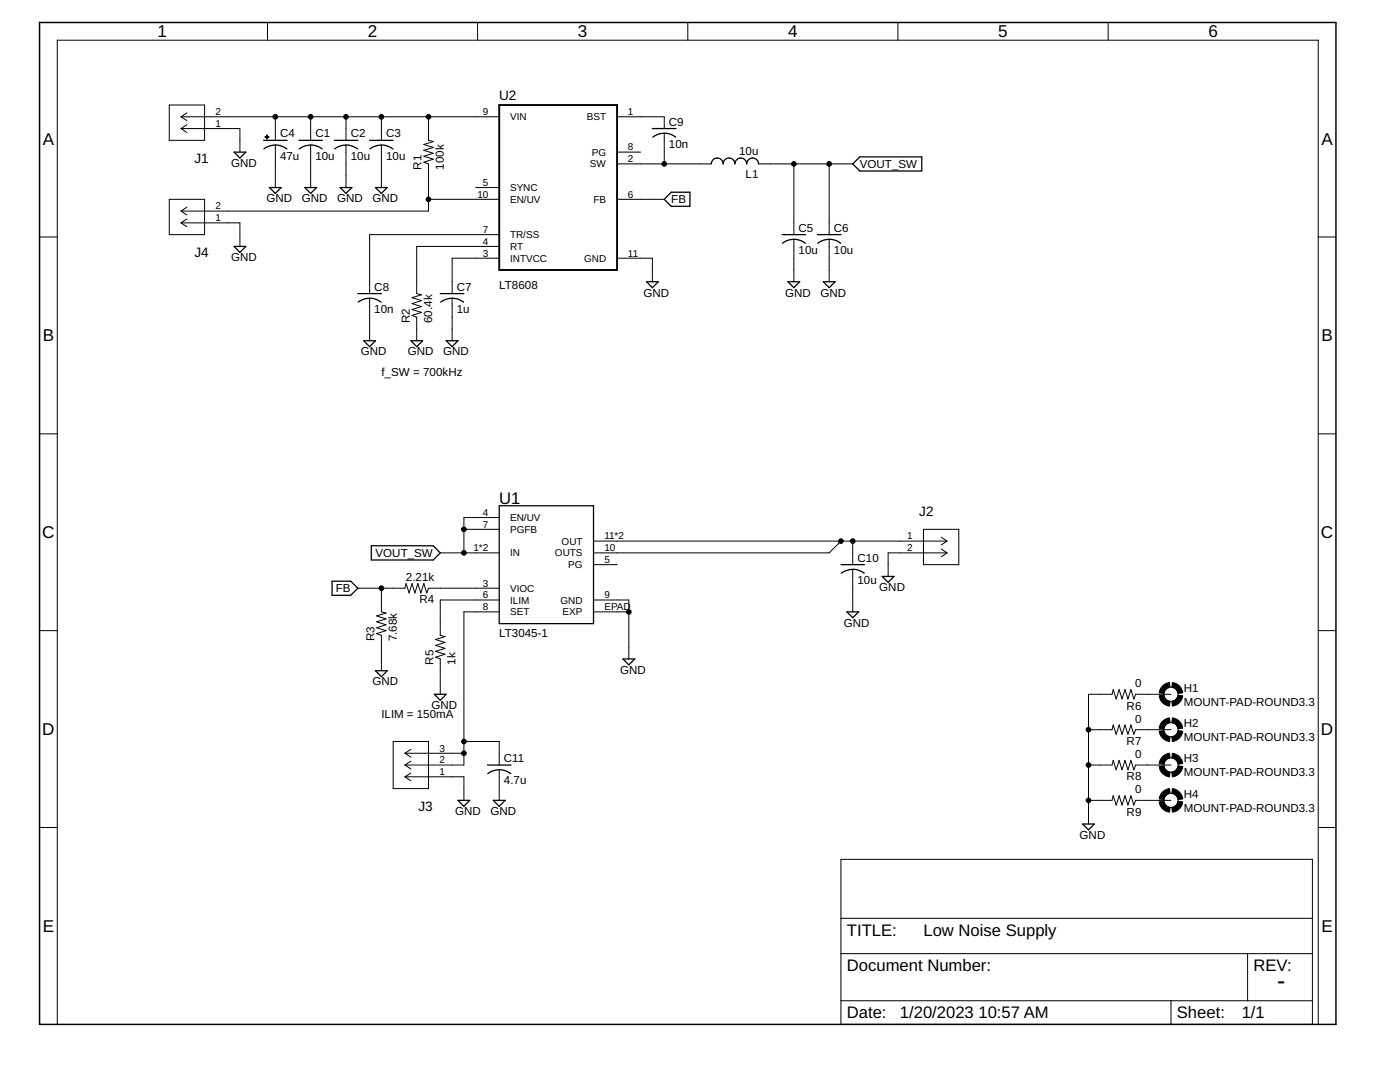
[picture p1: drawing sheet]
<svg xmlns="http://www.w3.org/2000/svg" width="279mm" height="216mm" viewBox="0 0 279 216" stroke-linecap="round" stroke-linejoin="round" font-family="sans-serif">
<g fill="none" stroke="#000" stroke-width=".25">
<path d="M46.7 30.4h2.4l-1.2 1.1zM52.6 28h4.7M52.7 29.7a3.8 3.8 0 0 1 4.6 0M53.8 37.4h2.3l-1.2 1.2zM59.6 28h4.7M59.7 29.7a3.8 3.8 0 0 1 4.6 0M60.8 37.4h2.4l-1.2 1.2zM66.7 28h4.7M66.8 29.7a3.7 3.7 0 0 1 4.6 0M67.9 37.4h2.3l-1.2 1.2zM73.8 28h4.7M73.8 29.7a3.8 3.8 0 0 1 4.6 0"/>
<path d="M74.9 37.4h2.4l-1.2 1.2zM130.2 25.7h4.7M130.3 27.4a3.7 3.7 0 0 1 4.6 0M134 38.4h3.7v2.8h-3.7l-1.4-1.4zM142 32.7a1.17 1.17 0 0 1 1.1-1.2 1.17 1.17 0 0 1 1.2 1.2 1.17 1.17 0 0 1 1.2-1.2 1.17 1.17 0 0 1 1.2 1.2 1.17 1.17 0 0 1 1.1-1.2 1.17 1.17 0 0 1 1.2 1.2 1.17 1.17 0 0 1 1.2-1.2 1.17 1.17 0 0 1 1.2 1.2M170.2 32.7l1.4-1.4h12.4v2.8h-12.4zM46.7 49.2h2.4l-1.2 1.2zM71.4 58.6h4.7M87.9 58.6h4.7M129 56.2h2.4l-1.2 1.2zM156.1 46.8h4.7M156.1 48.5a3.8 3.8 0 0 1 4.6 0"/>
<path d="M157.2 56.2h2.4l-1.2 1.2zM163.1 46.8h4.7M163.2 48.5a3.8 3.8 0 0 1 4.6 0M164.3 56.2h2.4l-1.2 1.2zM71.5 60.3a3.7 3.7 0 0 1 4.6 0M72.6 68h2.3l-1.1 1.2zM82 68h2.3l-1.1 1.2zM87.9 60.3a3.7 3.7 0 0 1 4.6 0M89 68h2.4l-1.2 1.2zM66.3 116h3.7l1.4 1.4-1.4 1.4h-3.7zM74.1 108.9h12.4l1.4 1.4-1.4 1.4h-12.4zM99.6 100.9h18.8v23.5h-18.8z"/>
<path d="M167.8 112.7h4.8M167.9 114.4a3.7 3.7 0 0 1 4.6 0M176.1 115h2.3l-1.2 1.2zM74.9 133.8h2.4l-1.2 1.2zM86.7 138.5h2.3l-1.1 1.2zM124.3 131.5h2.4l-1.2 1.2zM169 122.1h2.4l-1.2 1.2zM91.4 159.7h2.3l-1.1 1.2zM97.3 152.7h4.7M98.4 159.7h2.4l-1.2 1.2zM99.6 153.6l1 .1 1.3 .7M99.6 153.6l-1.4 .3-.9 .5"/>
<path d="M216 164.4h2.4l-1.2 1.2z"/>
</g>
<g fill="none" stroke="#000" stroke-width=".2">
<path d="M53.4 4.5v3.5M95.3 4.5v3.5M137.3 4.5v3.5M179.2 4.5v3.5M221.1 4.5v3.5M33.8 39.8h7v7h-7zM33.8 21h7v7h-7zM36.1 23.3h63.5M36.1 25.7h11.8v4.7M36.1 25.7l1.2 .7M36.1 23.3l1.2 .8M37.3 24.9l-1.2 .8"/>
<path d="M37.3 22.5l-1.2 .8M54.9 23.3v4.7M54.9 28.9v8.5M62 23.3v4.7M62 28.9v8.5M69 23.3v4.7M69 28.9v8.5M76.1 23.3v4.7M76.1 28.9v8.5M85.5 39.8h14.1M85.5 23.3v4.7l1 .2-1.9 .6 1.9 .6-1.9 .6 1.9 .6-1.9 .6 1.9 .6-1.9 .6 .9 .3v9.4h-49.4M94.9 37.4h4.7"/>
<path d="M123.1 39.8h9.5M123.1 23.3h9.5v2.4M123.1 30.4h4.7M123.1 32.7h18.9M132.6 26.6v6.1M151.4 32.7h18.8M158.4 32.7v14.1M165.5 32.7v14.1M7.9 47.3h3.5M36.1 44.5h11.8v4.7M36.1 44.5l1.2 .8M36.1 42.1l1.2 .8"/>
<path d="M37.3 43.7l-1.2 .8M37.3 41.3l-1.2 .8M73.8 59.5v8.5M90.2 59.5v8.5M99.6 49.2h-16.4v9.4l.9 .2-1.9 .6 1.9 .6-1.9 .6 1.9 .6-1.9 .6 1.9 .5-1.9 .6 1 .4v4.7M99.6 46.8h-25.8v11.8M99.6 51.5h-9.4v7.1M123.1 51.5h7.1v4.7M158.4 47.8v8.4M165.5 47.8v8.4M263.1 47.3h3.5M7.9 86.6h3.5"/>
<path d="M263.1 86.6h3.5M71.4 117.4h9.4l.2-1 .6 1.9 .6-1.9 .6 1.9 .6-1.9 .6 1.9 .6-1.9 .6 1.9 .3-.9h14.1M76.1 117.4v4.7l.9 .2-1.8 .6 1.8 .6-1.8 .6 1.8 .6-1.8 .6 1.8 .5-1.8 .6 .9 .4v7M87.9 110.3h11.7M92.6 105.6h7M99.6 103.3h-7v7M99.6 119.7h-11.7v7.1l.9 .2-1.9 .6 1.9 .6-1.9 .6 1.9 .6-1.9 .6 1.9 .6-1.9 .5 1 .4v7M118.4 112.7h4.7M118.4 119.7h7.1v11.8M118.4 108h70.6M167.8 108l-2.3 2.3h-47.1M170.2 108v4.7"/>
<path d="M170.2 113.6v8.5M184.3 105.6h7v7.1h-7zM187.8 107.2l1.2 .8M187.8 109.5l1.2 .8M189 110.3h-11.8v4.7M189 108l-1.2 .8M189 110.3l-1.2 .8M7.9 125.8h3.5M99.6 122.1h-7v30.6h-11.8M118.4 122.1h7.1M233.7 138.5h-7.1l-.3 1-.6-1.9-.6 1.9-.6-1.9-.6 1.9-.5-1.9-.6 1.9-.6-1.9-.3 .9h-4.7v25.9M263.1 125.8h3.5"/>
<path d="M78.5 148h7v9.4h-7zM80.8 155h11.8v4.7M80.8 150.3h11.8M80.8 155l1.2 .8M80.8 152.7l1.2 .7M80.8 150.3l1.2 .8M82 154.2l-1.2 .8M82 151.9l-1.2 .8M82 149.5l-1.2 .8M92.6 148h7v4.7M99.6 153.6v6.1M217.2 152.7h4.7l.3-1 .6 1.9 .6-1.9 .5 1.9 .6-1.9 .6 1.9 .6-1.9 .6 1.9 .3-.9h7.1"/>
<path d="M217.2 145.6h4.7l.3-.9 .6 1.8 .6-1.8 .5 1.8 .6-1.8 .6 1.8 .6-1.8 .6 1.8 .3-.9h7.1M217.2 159.7h4.7l.3-.9 .6 1.9 .6-1.9 .5 1.9 .6-1.9 .6 1.9 .6-1.9 .6 1.9 .3-1h7.1M7.9 165.1h3.5M167.8 171.5h94.1v32.9h-94.1zM263.1 165.1h3.5M167.8 190.3h94.1M167.8 199.7h94.1M167.8 183.2h94.1M233.7 199.7v4.7M249 190.3v9.4M11.4 204.4v-196.4h251.7v196.4"/>
<circle cx="233.7" cy="138.5" r="1.42"/>
<circle cx="233.7" cy="159.7" r="1.42"/>
<circle cx="233.7" cy="152.7" r="1.42"/>
<circle cx="233.7" cy="145.6" r="1.42"/>
</g>
<path d="M99.6 21h23.5v32.9h-23.5z" fill="none" stroke="#000" stroke-width=".38"/>
<path d="M52.9 27.3h.8v.1h-.8zM53.2 26.9h.1v.8h-.1z" fill="#000" stroke="#000" stroke-width=".2"/>
<g fill="#000" stroke="#000" stroke-width=".2">
<path d="M231.4 138.8l.9-.1 .4 .9 .8 .4-.1 .9a2.3 2.3 0 0 1-2-2.1z" fill-rule="evenodd"/>
<path d="M231.9 137l.6-.5 .9-.3 .1 .9-.8 .4-.4 .9-.9-.1 .1-.6z" fill-rule="evenodd"/>
<path d="M233.9 140l.8-.4 .4-.9 .9 .1a2.3 2.3 0 0 1-2 2.1z" fill-rule="evenodd"/>
<path d="M234 136.2a2.35 2.35 0 0 1 2 2.1l-.9 .1-.4-.9-.8-.4z" fill-rule="evenodd"/>
<path d="M231.4 145.9l.9-.1 .4 .8 .8 .4-.1 1a2.35 2.35 0 0 1-2-2.1z" fill-rule="evenodd"/>
<path d="M231.4 153l.9-.2 .4 .9 .8 .4-.1 .9a2.3 2.3 0 0 1-2-2z" fill-rule="evenodd"/>
<path d="M231.4 160l.9-.1 .4 .8 .8 .4-.1 1a2.3 2.3 0 0 1-2-2.1z" fill-rule="evenodd"/>
<path d="M231.9 144.1l.6-.5 .9-.3 .1 .9-.8 .4-.4 .8-.9-.1 .1-.6z" fill-rule="evenodd"/>
<path d="M232.2 150.8l1.2-.5 .1 .9-.8 .4-.4 .9-.9-.1 .2-1z" fill-rule="evenodd"/>
<path d="M231.9 158.2l.6-.5 .9-.3 .1 .9-.8 .4-.4 .8-.9-.1 .1-.5z" fill-rule="evenodd"/>
<path d="M235.1 145.8l.9 .1a2.35 2.35 0 0 1-2 2.1l-.1-1 .8-.4z" fill-rule="evenodd"/>
<path d="M235.1 152.8l.9 .2a2.3 2.3 0 0 1-2 2l-.1-.9 .8-.4z" fill-rule="evenodd"/>
<path d="M234 143.3a2.3 2.3 0 0 1 2 2l-.9 .1-.4-.8-.8-.4z" fill-rule="evenodd"/>
<path d="M234 150.3a2.3 2.3 0 0 1 2 2.1l-.9 .1-.4-.9-.8-.4z" fill-rule="evenodd"/>
<path d="M234 157.4a2.35 2.35 0 0 1 2 2l-.9 .1-.4-.8-.8-.4z" fill-rule="evenodd"/>
<path d="M233.9 161.1l.8-.4 .4-.8 .9 .1a2.3 2.3 0 0 1-2 2.1z" fill-rule="evenodd"/>
<circle cx="54.9" cy="23.3" r=".47"/>
<circle cx="62" cy="23.3" r=".47"/>
<circle cx="69" cy="23.3" r=".47"/>
<circle cx="76.1" cy="23.3" r=".47"/>
<circle cx="85.5" cy="23.3" r=".47"/>
<circle cx="85.5" cy="39.8" r=".47"/>
<circle cx="132.6" cy="32.7" r=".47"/>
<circle cx="158.4" cy="32.7" r=".47"/>
<circle cx="165.5" cy="32.7" r=".47"/>
<circle cx="76.1" cy="117.4" r=".47"/>
<circle cx="92.6" cy="105.6" r=".47"/>
<circle cx="92.6" cy="110.3" r=".47"/>
<circle cx="167.8" cy="108" r=".47"/>
<circle cx="170.2" cy="108" r=".47"/>
<circle cx="125.5" cy="122.1" r=".47"/>
<circle cx="92.6" cy="150.3" r=".47"/>
<circle cx="92.6" cy="148" r=".47"/>
<circle cx="217.2" cy="145.6" r=".47"/>
<circle cx="217.2" cy="159.7" r=".47"/>
<circle cx="217.2" cy="152.7" r=".47"/>
</g>
<path d="M7.9 4.5h258.7v199.9h-258.7z" fill="none" stroke="#000" stroke-width=".3"/>
<text font-size="5" x="254.9" y="197.3">-</text>
<g font-size="3.4">
<text x="31.5" y="7.5">1</text>
<text x="73.4" y="7.5">2</text>
<text x="115.3" y="7.5">3</text>
<text x="157.3" y="7.5">4</text>
<text x="199.2" y="7.5">5</text>
<text x="241.2" y="7.5">6</text>
<text x="8.5" y="28.9">A</text>
<text x="263.7" y="28.9">A</text>
<text x="8.5" y="68.1">B</text>
<text x="263.7" y="68.1">B</text>
<text x="8.4" y="107.4">C</text>
<text x="263.6" y="107.4">C</text>
<text x="8.4" y="146.7">D</text>
<text x="263.6" y="146.7">D</text>
<text x="8.5" y="186">E</text>
<text x="263.7" y="186">E</text>
</g>
<g font-size="3.3">
<text x="99.6" y="100.5">U1</text>
<text x="169" y="186.8">TITLE:</text>
<text x="184.3" y="186.8">Low Noise Supply</text>
<text x="169" y="193.8">Document Number:</text>
<text x="250.2" y="193.8">REV:</text>
<text x="169" y="203.2">Date:</text>
<text x="179.6" y="203.2">1/20/2023</text>
<text x="195.3" y="203.2">10:57 AM</text>
<text x="234.9" y="203.2">Sheet:</text>
<text x="247.8" y="203.2">1/1</text>
</g>
<g font-size="2.7">
<text x="99.6" y="20">U2</text>
<text x="38.8" y="32.5">J1</text>
<text x="38.8" y="51.3">J4</text>
<text x="183.5" y="103.1">J2</text>
<text x="83.5" y="161.8">J3</text>
</g>
<g font-size="2.3">
<text x="55.9" y="27.4">C4</text>
<text x="62.9" y="27.4">C1</text>
<text x="70" y="27.4">C2</text>
<text x="77.1" y="27.4">C3</text>
<text x="133.5" y="29.5">10n</text>
<text x="133.5" y="25.1">C9</text>
<text x="46.1" y="33.3">GND</text>
<text x="55.9" y="31.9">47u</text>
<text x="62.9" y="31.9">10u</text>
<text x="70" y="31.9">10u</text>
<text x="77.1" y="31.9">10u</text>
<text x="84.1" y="33.9" transform="rotate(-90 84.1 33.9)">R1</text>
<text x="88.6" y="33.9" transform="rotate(-90 88.6 33.9)">100k</text>
<text x="147.5" y="30.8">10u</text>
<text x="148.8" y="35.5">L1</text>
<text x="171.6" y="33.5">VOUT_SW</text>
<text x="53.2" y="40.4">GND</text>
<text x="60.2" y="40.4">GND</text>
<text x="67.3" y="40.4">GND</text>
<text x="74.3" y="40.4">GND</text>
<text x="134" y="40.6">FB</text>
<text x="159.4" y="46.2">C5</text>
<text x="166.4" y="46.2">C6</text>
<text x="46.1" y="52.1">GND</text>
<text x="159.4" y="50.7">10u</text>
<text x="166.4" y="50.7">10u</text>
<text x="74.7" y="58">C8</text>
<text x="91.2" y="58">C7</text>
<text x="99.6" y="57.6">LT8608</text>
<text x="128.4" y="59.2">GND</text>
<text x="156.7" y="59.2">GND</text>
<text x="163.7" y="59.2">GND</text>
<text x="74.7" y="62.5">10n</text>
<text x="81.8" y="64.5" transform="rotate(-90 81.8 64.5)">R2</text>
<text x="86.2" y="64.5" transform="rotate(-90 86.2 64.5)">60.4k</text>
<text x="91.2" y="62.5">1u</text>
<text x="72" y="70.9">GND</text>
<text x="81.4" y="70.9">GND</text>
<text x="88.5" y="70.9">GND</text>
<text x="76.1" y="75">f_SW = 700kHz</text>
<text x="74.9" y="111.1">VOUT_SW</text>
<text x="171.1" y="112.1">C10</text>
<text x="67" y="118.2">FB</text>
<text x="81" y="116">2.21k</text>
<text x="171.1" y="116.6">10u</text>
<text x="175.5" y="118">GND</text>
<text x="83.7" y="120.4">R4</text>
<text x="168.4" y="125">GND</text>
<text x="74.7" y="128" transform="rotate(-90 74.7 128)">R3</text>
<text x="79.2" y="128" transform="rotate(-90 79.2 128)">7.68k</text>
<text x="99.6" y="127.2">LT3045-1</text>
<text x="74.3" y="136.8">GND</text>
<text x="86.5" y="132.7" transform="rotate(-90 86.5 132.7)">R5</text>
<text x="90.9" y="132.7" transform="rotate(-90 90.9 132.7)">1k</text>
<text x="123.7" y="134.4">GND</text>
<text x="226.5" y="137.1">0</text>
<text x="76.1" y="143.2">ILIM = 150mA</text>
<text x="86.1" y="141.5">GND</text>
<text x="224.8" y="141.6">R6</text>
<text x="236.3" y="140.8">MOUNT-PAD-ROUND3.3</text>
<text x="236.3" y="138">H1</text>
<text x="224.8" y="148.6">R7</text>
<text x="226.5" y="144.2">0</text>
<text x="236.3" y="147.9">MOUNT-PAD-ROUND3.3</text>
<text x="236.3" y="145.1">H2</text>
<text x="100.6" y="152.1">C11</text>
<text x="224.8" y="155.7">R8</text>
<text x="226.5" y="151.2">0</text>
<text x="236.3" y="154.9">MOUNT-PAD-ROUND3.3</text>
<text x="236.3" y="152.1">H3</text>
<text x="100.6" y="156.5">4.7u</text>
<text x="226.5" y="158.3">0</text>
<text x="236.3" y="162">MOUNT-PAD-ROUND3.3</text>
<text x="236.3" y="159.2">H4</text>
<text x="90.8" y="162.7">GND</text>
<text x="97.9" y="162.7">GND</text>
<text x="215.5" y="167.4">GND</text>
<text x="224.8" y="162.7">R9</text>
</g>
<g font-size="2">
<text x="43" y="23">2</text>
<text x="96.4" y="23">9</text>
<text x="125.3" y="23">1</text>
<text x="43" y="25.3">1</text>
<text x="101.8" y="24">VIN</text>
<text x="117.1" y="24">BST</text>
<text x="117.7" y="33.4">SW</text>
<text x="118.1" y="31.1">PG</text>
<text x="125.3" y="30">8</text>
<text x="125.3" y="32.4">2</text>
<text x="43" y="41.8">2</text>
<text x="95.3" y="39.4">10</text>
<text x="96.4" y="37.1">5</text>
<text x="101.8" y="40.5">EN/UV</text>
<text x="101.8" y="38.1">SYNC</text>
<text x="118.4" y="40.5">FB</text>
<text x="125.3" y="39.4">6</text>
<text x="43" y="44.1">1</text>
<text x="96.4" y="46.5">7</text>
<text x="101.8" y="47.5">TR/SS</text>
<text x="96.4" y="48.8">4</text>
<text x="96.4" y="51.2">3</text>
<text x="101.8" y="49.9">RT</text>
<text x="101.8" y="52.2">INTVCC</text>
<text x="116.6" y="52.2">GND</text>
<text x="125.3" y="51.2">11</text>
<text x="96.4" y="102.9">4</text>
<text x="96.4" y="105.3">7</text>
<text x="101.8" y="104">EN/UV</text>
<text x="101.8" y="106.3">PGFB</text>
<text x="120.6" y="107.6">11*2</text>
<text x="181" y="107.6">1</text>
<text x="94.5" y="110">1*2</text>
<text x="101.8" y="111">IN</text>
<text x="110.8" y="111">OUTS</text>
<text x="112.1" y="108.7">OUT</text>
<text x="113.4" y="113.4">PG</text>
<text x="120.6" y="112.3">5</text>
<text x="120.6" y="110">10</text>
<text x="181" y="110">2</text>
<text x="96.4" y="117">3</text>
<text x="96.4" y="119.4">6</text>
<text x="101.8" y="118.1">VIOC</text>
<text x="120.6" y="119.4">9</text>
<text x="96.4" y="121.8">8</text>
<text x="101.8" y="120.4">ILIM</text>
<text x="101.8" y="122.8">SET</text>
<text x="111.9" y="120.4">GND</text>
<text x="112.3" y="122.8">EXP</text>
<text x="120.6" y="121.8">EPAD</text>
<text x="87.7" y="150">3</text>
<text x="87.7" y="154.7">1</text>
<text x="87.7" y="152.3">2</text>
</g>
</svg>
